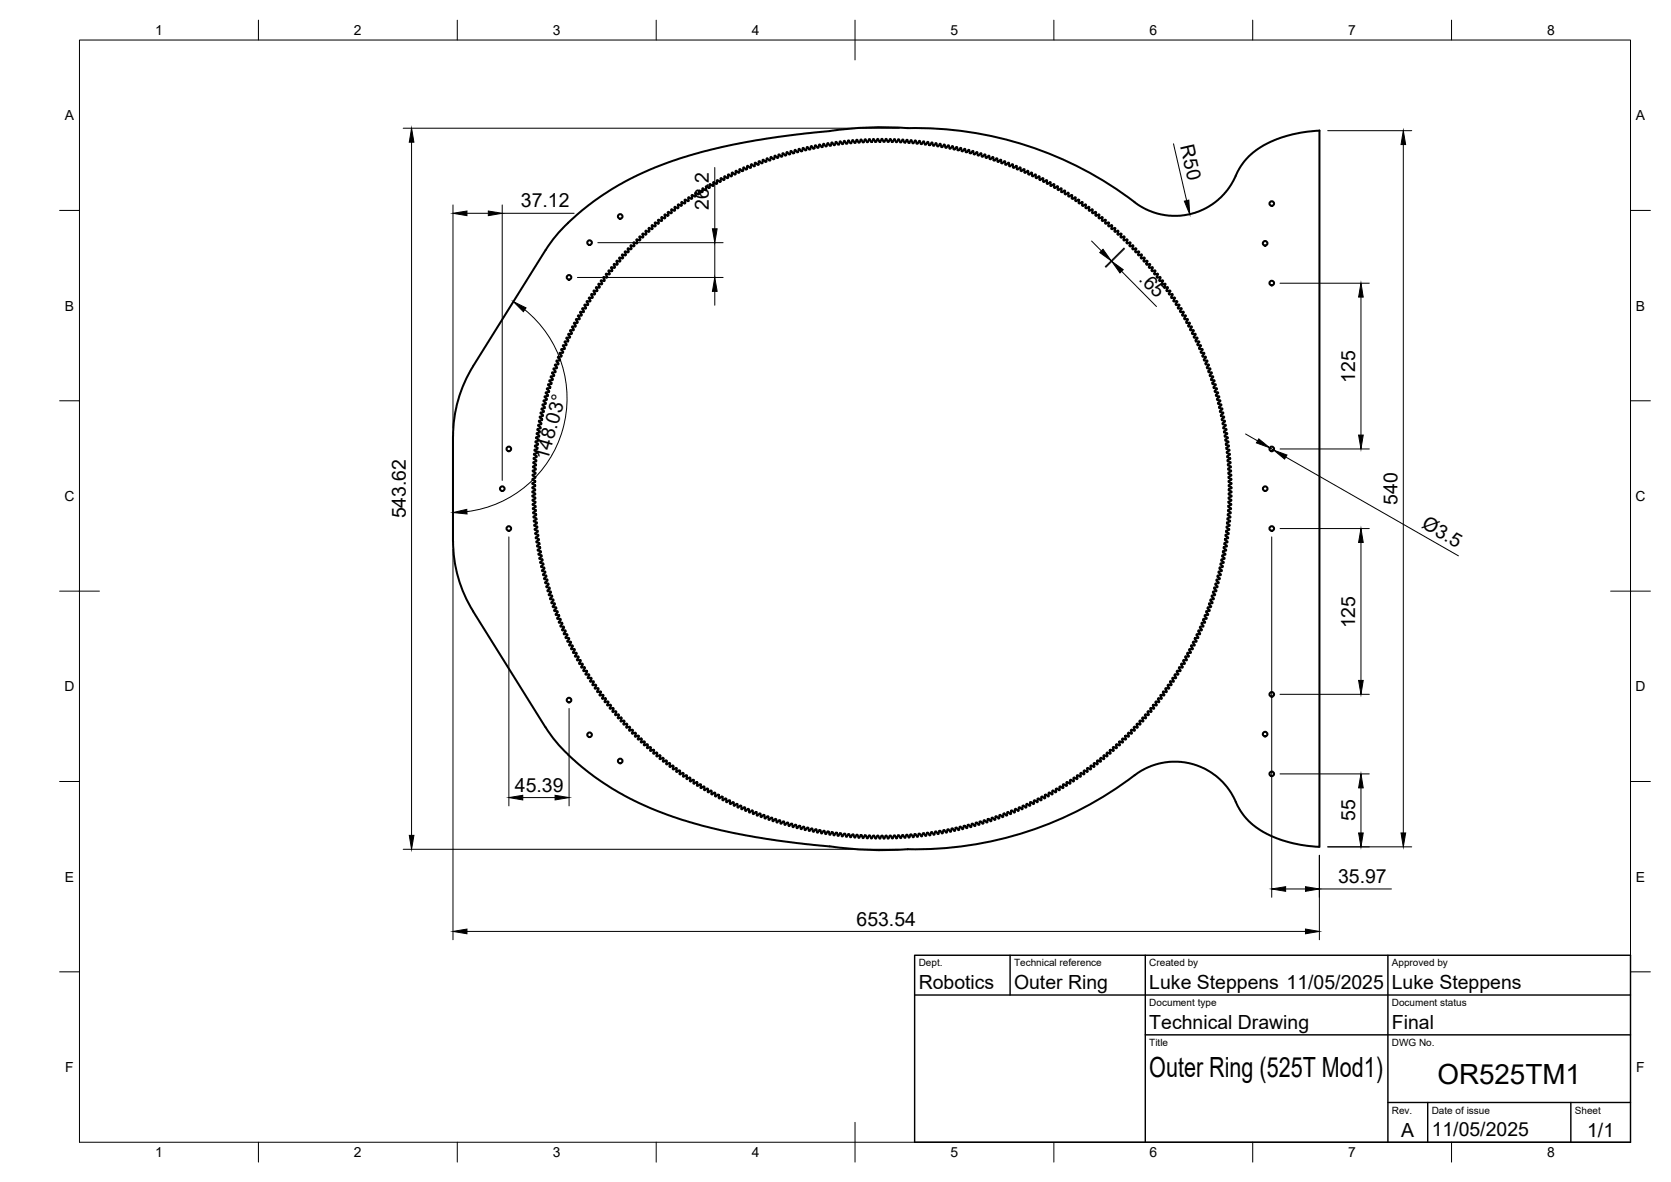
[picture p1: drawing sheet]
<svg xmlns="http://www.w3.org/2000/svg" width="420mm" height="297mm" viewBox="0 0 420 297" stroke-linecap="round" stroke-linejoin="round" font-family="sans-serif">
<!-- layer: Visible -->
<g fill="none" stroke="#000" stroke-width=".51">
<path d="M285.3 50.8l2 1.3 1.6 .8 2.5 .9 2.4 .4 4-.1 2.7-.6 1.6-.6 2.8-1.6 2.9-2.5 1.7-2.3 2.1-4.1 1.4-2 2.1-2.1 2.1-1.5a32 32 0 0 1 14.6-4v180l-4.8-.5-3.2-.7a19.3 19.3 0 0 1-11.8-7.7l-2.5-4.7-2-2.6-2.9-2.5-1.9-1-1.9-.8-3.7-.8-4 .1-2.6 .5-1.8 .7-1.7 .8-1.7 1.2M285.3 50.8a90.6 90.6 0 0 0-57.1-18.6 105.4 105.4 0 0 0-22.3 1l-10.6 1.2-9.3 1.6-8.7 2-6.6 1.9-7 2.6-6.5 3.1-5.4 3.2-4.9 3.6a46 46 0 0 0-9.7 10.5l-18.2 29.1M158.6 61.6l.8 .3 .1-.3-.2-.4a.27 .27 0 0 1 .2-.3 .27 .27 0 0 1 .3 .2l.3 .1 .2-.2-.2-.5a.27 .27 0 0 1 .2-.3 .27 .27 0 0 1 .3 .1l.3 .1 .1-.1-.3-.8 .2-.1 .6 .3 .3-.1-.3-.8 .1-.1 .7 .3 .2-.1-.2-.8 .1-.2 .6 .4 .3-.1-.3-.8 .2-.2 .7 .4 .2-.1-.3-.8 .2-.2 .6 .4 .2-.1-.2-.8 .2-.1 .6 .3 .2-.1-.2-.8 .2-.1 .6 .3h.2l-.1-.6a.27 .27 0 0 1 .2-.3 .27 .27 0 0 1 .3 .2l.2 .1 .3-.1-.3-.8 .2-.1 .7 .4 .2-.2-.2-.8 .2-.1 .6 .4 .2-.1-.2-.8 .2-.1 .7 .4 .2-.2-.2-.7 .1-.1 .8 .4 .1-.3-.2-.6 .2-.2 .6 .5 .2-.2v-.3a.26 .26 0 0 1-.1-.4 .26 .26 0 0 1 .4 0l.3 .2 .3-.1-.2-.8 .2-.1 .6 .5 .2-.1v-.6a.29 .29 0 0 1 .2-.3 .29 .29 0 0 1 .3 .3h.4v-.3a.27 .27 0 0 1-.1-.4 .27 .27 0 0 1 .4-.1l.4 .3 .2-.1-.1-.8 .2-.1 .5 .4h.2v-.9l.2-.1 .5 .5 .2-.1v-.8l.1-.1 .6 .5 .2-.1v-.8l.2-.1 .5 .5 .3-.1-.1-.6a.27 .27 0 0 1 .3-.3 .27 .27 0 0 1 .2 .3l.3 .1 .2-.1-.1-.8 .2-.1 .5 .5h.3v-.6a.27 .27 0 0 1 .2-.3 .27 .27 0 0 1 .3 .3l.2 .1 .2-.1v-.5a.27 .27 0 0 1 .3-.3 .27 .27 0 0 1 .2 .3l.2 .2 .3-.1-.1-.8 .2-.1 .5 .5 .3-.1-.1-.8 .2-.1 .5 .5h.3v-.9l.2-.1 .5 .5h.2v-.8l.2-.1 .6 .5h.2v-.8l.2-.1 .5 .5h.2l.1-.6a.27 .27 0 0 1 .2-.3 .27 .27 0 0 1 .3 .3l.4 .2 .1-.4a.26 .26 0 0 1-.1-.3 .26 .26 0 0 1 .4-.1l.3 .4 .3-.1v-.8l.2-.1 .5 .6h.2l.1-.9h.2l.4 .5h.3l.1-.9h.2l.5 .5a.45 .45 0 0 0 .2-.6l.2-.3 .5 .6 .3-.1v-.8h.2l.6 .6a.37 .37 0 0 0 .3-.3 .37 .37 0 0 0-.1-.4l.2-.3 .6 .6 .2-.1v-.5a.28 .28 0 0 1 .3-.2 .28 .28 0 0 1 .3 .3l.2 .2 .2-.1v-.8h.2l.5 .6 .3-.1v-.3a.27 .27 0 0 1 0-.3 .27 .27 0 0 1 .4 0l.4 .4 .2-.1 .1-.7 .2-.1 .5 .6 .2-.1 .1-.7 .2-.1 .5 .7 .2-.2v-.5a.29 .29 0 0 1 .4-.1 .29 .29 0 0 1 .2 .3l.1 .2 .3-.1 .1-.8h.2l.5 .6 .2-.1 .1-.2a.26 .26 0 0 1 0-.4 .26 .26 0 0 1 .4 0l.3 .5h.2l.1-.6a.27 .27 0 0 1 .3-.2 .27 .27 0 0 1 .2 .3l.2 .3 .2-.1 .2-.7 .2-.1 .4 .6h.2l.2-.5a.27 .27 0 0 1 .3-.2 .27 .27 0 0 1 .2 .3l.1 .3 .3-.1 .1-.5a.29 .29 0 0 1 .4-.2 .29 .29 0 0 1 .1 .4l.2 .2 .3-.1 .1-.7 .2-.1 .3 .6 .3 .1 .2-.8 .2-.1 .5 .7h.2l.2-.8h.2l.4 .7 .3-.1 .1-.7h.2l.2 .2a.34 .34 0 0 0 .1 .4 .34 .34 0 0 0 .3 0l.3-.8h.2l.1 .4a.31 .31 0 0 0 .4 .3 .31 .31 0 0 0 .2-.5l.1-.3h.2l.3 .7h.3l.2-.8h.3l.3 .6 .2 .1 .3-.8h.2l.3 .7h.2l.3-.8h.3l.2 .7h.3l.3-.7h.2l.3 .7h.2l.3-.8h.3l.2 .7h.3l.3-.7h.2l.3 .7h.2l.3-.8h.3l.2 .7 .3 .1 .3-.8h.2l.3 .8 .3-.1 .2-.7h.3l.2 .7 .3 .1 .3-.8 .3 .2a.41 .41 0 0 0 0 .4 .41 .41 0 0 0 .5 .1l.3-.7h.2l.3 .8 .2-.1 .3-.6h.2l.3 .7h.2l.2-.2a.27 .27 0 0 1 .1-.4 .27 .27 0 0 1 .3 .1l.2 .6h.2l.4-.7h.2l.2 .7h.3l.4-.7h.2l.3 .8h.2l.3-.7h.2l.3 .8h.2l.4-.7h.2l.1 .7 .3 .1 .4-.7h.2l.3 .8h.2l.3-.7h.3l.1 .8 .2 .1 .5-.7h.2l.2 .8 .3-.1 .3-.6h.2l.3 .8h.2l.4-.7 .2 .1 .2 .8h.2l.4-.7 .2 .1 .2 .8h.3l.3-.7 .3 .1 .1 .7 .4-.2a.27 .27 0 0 1 .3-.3 .27 .27 0 0 1 .3 .3v.4l.3 .1 .4-.7 .2 .1 .1 .7 .2 .1 .4-.5a.26 .26 0 0 1 .4 0 .26 .26 0 0 1 0 .4v.2l.3 .1 .3-.5a.26 .26 0 0 1 .4 0 .26 .26 0 0 1 0 .4l.3 .3 .5-.6h.2l.1 .8 .2 .1 .5-.7 .2 .1 .1 .7 .2 .2 .5-.7 .3 .1v.7l.2 .1 .6-.6 .2 .1v.7l.2 .1 .4-.4a.27 .27 0 0 1 .4 0 .27 .27 0 0 1 0 .3v.3l.3 .1 .5-.6h.2v.8l.2 .1 .3-.2a.27 .27 0 0 1 .2-.3 .27 .27 0 0 1 .3 .3v.4l.2 .1 .6-.6 .2 .1v.7l.2 .2 .6-.6h.2v.8l.2 .1 .6-.6 .2 .1 .1 .8h.2l.4-.5h.3v.8l.1 .1 .6-.5h.2v.8l.2 .1 .6-.6 .2 .1v.7l.2 .2 .6-.6 .2 .1v.8l.1 .1 .5-.4a.26 .26 0 0 1 .3 .1 .26 .26 0 0 1 0 .3v.3l.3 .1 .5-.5 .2 .1v.7l.1 .1 .7-.5 .2 .1v.8l.1 .1 .3-.2a.27 .27 0 0 1 .3-.3 .27 .27 0 0 1 .2 .4v.4l.2 .1 .6-.5 .2 .1-.1 .7 .2 .2 .6-.5 .2 .1-.1 .7 .2 .2 .7-.6 .2 .1-.1 .8 .1 .1 .7-.5 .2 .1-.1 .8 .2 .1 .3-.1a.27 .27 0 0 1 .2-.3 .27 .27 0 0 1 .3 .3v.6h.2l.5-.5 .2 .1v.9l.2 .1 .4-.4a.27 .27 0 0 1 .3 .1 .27 .27 0 0 1 0 .4l-.1 .3 .2 .1 .7-.5 .2 .1-.2 .8 .2 .1 .5-.3a.26 .26 0 0 1 .3 .1 .26 .26 0 0 1-.1 .3v.3l.2 .2 .7-.5 .1 .1-.1 .8 .2 .1 .5-.3a.27 .27 0 0 1 .3 .1 .27 .27 0 0 1-.1 .4v.2l.1 .2 .7-.5 .2 .2-.2 .6 .2 .3 .7-.5 .2 .1-.2 .8 .2 .1 .7-.4 .1 .1-.1 .7 .1 .2 .7-.4 .2 .2-.2 .6 .1 .3 .8-.4 .1 .1-.2 .7 .2 .2 .7-.4 .2 .1-.2 .7 .1 .2 .6-.3a.29 .29 0 0 1 .3 .2 .29 .29 0 0 1-.1 .4l-.1 .2 .2 .2 .7-.4 .2 .1-.3 .7 .2 .2 .7-.4 .2 .2-.3 .6 .2 .2 .7-.3 .2 .1-.3 .7 .2 .2 .7-.3 .2 .1-.3 .7 .1 .2 .8-.4 .2 .2-.3 .6 .1 .3 .8-.4 .2 .2-.3 .6 .1 .3 .8-.4 .1 .2-.2 .7 .1 .2 .8-.3 .1 .1-.3 .7 .2 .2 .7-.3 .2 .1-.3 .8 .2 .1 .7-.3 .1 .2-.3 .6 .1 .2 .8-.2 .2 .1-.3 .8 .2 .1 .7-.3 .1 .2-.3 .6 .1 .3 .8-.3 .1 .1-.3 .8 .3 .1 .6-.3 .2 .2-.3 .8 .2 .1 .6-.3 .2 .2-.3 .8 .2 .1 .6-.3 .2 .2-.4 .7 .3 .2 .6-.3 .2 .2-.4 .7 .2 .2 .7-.3 .1 .2-.3 .7 .2 .1 .7-.2 .1 .2-.4 .7 .2 .2 .3-.1a.27 .27 0 0 1 .3-.1 .27 .27 0 0 1 .1 .4l-.2 .3 .1 .2 .8-.1 .1 .1-.4 .6 .1 .3 .6-.2a.27 .27 0 0 1 .3 .3 .27 .27 0 0 1-.2 .3l-.2 .2 .2 .2 .8-.2 .1 .2-.4 .6 .1 .3 .8-.2 .1 .1-.4 .7 .1 .2 .8-.2 .1 .2-.4 .6 .1 .2 .8-.1 .1 .2-.4 .6 .1 .2 .8-.1 .1 .1-.4 .7 .1 .2 .8-.2 .1 .2-.5 .7 .2 .2 .7-.2 .2 .2-.5 .7 .2 .2 .7-.2 .1 .2-.5 .7 .2 .2 .8-.2 .1 .2-.5 .7 .1 .2 .8-.2 .1 .2-.5 .7 .1 .1 .8-.1 .1 .2-.5 .7 .2 .1 .7-.1 .1 .2-.5 .7 .2 .2 .5-.1a.27 .27 0 0 1 .2 .3 .27 .27 0 0 1-.2 .2l-.2 .2 .1 .3 .6-.1a.27 .27 0 0 1 .2 .3 .27 .27 0 0 1-.2 .3l-.2 .2 .1 .2 .8-.1 .1 .2-.5 .5 .1 .3h.8l.1 .2-.5 .5v.2h.8l.1 .2-.5 .5 .1 .3h.8l.1 .2-.5 .5v.2h.8l.1 .2-.5 .5v.3h.6a.27 .27 0 0 1 .2 .3 .27 .27 0 0 1-.2 .2l-.2 .2 .1 .3h.8l.1 .2-.6 .5 .1 .2h.8l.1 .2-.6 .5v.3h.9v.2l-.5 .5v.2l.6 .1a.28 .28 0 0 1 .2 .3 .28 .28 0 0 1-.3 .2l-.2 .2 .1 .2 .8 .1 .1 .2-.6 .6 .1 .2h.8v.2l-.6 .5 .1 .2h.3a.28 .28 0 0 1 .4 .1 .28 .28 0 0 1 0 .3l-.4 .4 .1 .2 .8 .1v.2l-.6 .5 .1 .2h.8v.3l-.6 .5 .1 .2 .8 .1v.2l-.6 .5 .1 .2 .8 .1v.2l-.6 .4 .1 .3 .2 .1a.26 .26 0 0 1 .4 0 .26 .26 0 0 1-.1 .4l-.3 .3v.2l.8 .1 .1 .2-.7 .5 .1 .1 .8 .2v.2l-.6 .4v.3l.8 .1 .1 .3-.6 .3-.1 .3 .9 .2v.2l-.6 .4v.2l.6 .2a.27 .27 0 0 1 .1 .3 .27 .27 0 0 1-.3 .2l-.2 .3 .8 .2v.2l-.6 .4v.3l.8 .2v.2l-.6 .3v.3l.8 .2v.2l-.6 .4v.2l.8 .2v.3l-.7 .4 .1 .2 .7 .2 .1 .2-.7 .5 .1 .2 .7 .1v.2l-.6 .3-.1 .3 .8 .3v.2l-.6 .3-.1 .2 .8 .3 .1 .2-.8 .5 .2 .2 .6 .2 .1 .2-.8 .4 .1 .2 .7 .2 .1 .2-.8 .4 .1 .2 .7 .2v.3l-.7 .3 .1 .3 .5 .1a.27 .27 0 0 1 .1 .4 .27 .27 0 0 1-.3 .1l-.3 .2v.2l.8 .2v.3l-.7 .3-.1 .2 .8 .3v.2l-.7 .3v.2l.7 .4v.2l-.6 .2-.1 .3 .8 .3v.2l-.7 .3-.1 .2 .6 .3a.29 .29 0 0 1 0 .4 .29 .29 0 0 1-.3 .1l-.3 .3 .3 .1a.28 .28 0 0 1 .3 .2 .28 .28 0 0 1 0 .3l-.6 .2v.3l.8 .3v.2l-.8 .3v.2l.3 .1a.27 .27 0 0 1 .3 .2 .27 .27 0 0 1-.1 .3l-.5 .2v.3l.7 .3v.2l-.8 .3v.2l.7 .3v.2l-.7 .3v.2l.7 .4v.2l-.8 .3 .1 .2 .4 .2a.28 .28 0 0 1 0 .4 .28 .28 0 0 1-.3 .1l-.3 .1v.2l.7 .4v.2l-.8 .2v.2l.3 .2a.28 .28 0 0 1 .3 .1 .28 .28 0 0 1-.1 .4l-.6 .2v.2l.7 .4v.2l-.8 .2v.3l.7 .3-.1 .2-.8 .3 .1 .2 .4 .2a.29 .29 0 0 1 0 .4 .29 .29 0 0 1-.3 .1l-.3 .1 .2 .3a.27 .27 0 0 1 .4 .2 .27 .27 0 0 1-.3 .4l-.5 .1 .1 .3 .6 .3v.2l-.8 .2v.2l.2 .2a.27 .27 0 0 1 .3 .2 .27 .27 0 0 1-.2 .3l-.4 .1-.1 .3 .6 .4v.2l-.7 .1-.1 .2 .4 .4a.26 .26 0 0 1 .1 .4 .26 .26 0 0 1-.4 0l-.3 .1v.2l.4 .3a.26 .26 0 0 1 0 .4 .26 .26 0 0 1-.3 0l-.3 .1v.2l.6 .5-.1 .2-.7 .1-.1 .2 .5 .4a.26 .26 0 0 1 0 .3 .26 .26 0 0 1-.4 .1h-.3v.3l.6 .4v.2l-.8 .1-.1 .2 .6 .6v.1l-.7 .1-.2 .2 .7 .6-.1 .2h-.7l-.1 .2 .6 .6-.1 .2h-.7l-.1 .2 .6 .6-.1 .2h-.7l-.1 .2 .4 .5a.28 .28 0 0 1-.1 .3 .28 .28 0 0 1-.3 0h-.3v.3l.5 .5v.2h-.7l-.2 .2 .4 .4a.29 .29 0 0 1 0 .4 .29 .29 0 0 1-.4 0h-.2l-.1 .3 .6 .5-.1 .2h-.8l-.1 .2 .6 .6-.1 .2h-.8v.3l.5 .5v.2h-.9v.2l.5 .5v.2l-.9 .1v.2l.5 .5v.2l-.9 .1v.2l.5 .5v.2h-.9v.3l.5 .4-.1 .2-.8 .1v.2l.5 .5-.1 .2h-.8l-.1 .2 .4 .4a.27 .27 0 0 1-.1 .3 .27 .27 0 0 1-.3 0h-.3l-.1 .3 .5 .5-.1 .2-.7-.1-.2 .2 .5 .7v.1h-.8l-.2 .2 .2 .2a.27 .27 0 0 1 .3 .3 .27 .27 0 0 1-.3 .3h-.6v.2l.5 .5-.1 .2-.8-.1-.1 .3 .2 .2a.27 .27 0 0 1 .2 .3 .27 .27 0 0 1-.3 .2l-.5-.1-.1 .2 .5 .7-.1 .2-.8-.2-.1 .2 .5 .7-.2 .2-.7-.1-.2 .1 .5 .7-.1 .2-.7-.2-.2 .2 .5 .7-.1 .2-.7-.2-.2 .2 .4 .7-.1 .2-.7-.2-.2 .2 .5 .7-.1 .2-.7-.2-.2 .1 .4 .8-.1 .2-.7-.2-.2 .1 .4 .7-.1 .2-.7-.2-.2 .2 .4 .7-.1 .2-.6-.2-.3 .1 .4 .8-.1 .2-.7-.2-.2 .1 .4 .7-.1 .2-.7-.2-.2 .2 .4 .7-.2 .1-.6-.2-.3 .2 .4 .7-.1 .2-.8-.2-.1 .2 .4 .7-.1 .1-.9-.2v.2l.3 .7-.1 .1-.8-.2-.1 .3 .4 .6-.2 .2-.8-.3-.1 .3 .4 .6-.1 .2-.8-.3-.2 .2 .4 .7-.1 .2-.8-.3-.1 .2 .3 .7-.1 .1-.8-.2-.1 .2 .3 .7-.1 .1-.8-.2-.1 .2 .3 .6-.1 .2-.8-.3-.1 .2 .3 .7-.2 .2-.7-.3-.1 .4a.27 .27 0 0 1 .2 .3 .27 .27 0 0 1-.3 .2l-.6-.1-.1 .1 .2 .5a.3 .3 0 0 1-.2 .3 .3 .3 0 0 1-.3-.2h-.3l-.1 .1 .3 .7-.2 .2-.7-.3-.2 .1 .3 .8-.1 .1-.8-.3-.2 .2 .3 .7-.1 .2-.8-.4-.1 .2 .3 .7-.2 .2-.7-.4-.2 .2 .1 .3a.26 .26 0 0 1 .1 .3 .26 .26 0 0 1-.4 .1l-.3-.2-.3 .1 .3 .8-.2 .1-.6-.3-.2 .1 .2 .8-.2 .1-.6-.3-.2 .1 .2 .8-.2 .1-.7-.4-.2 .2 .1 .3a.27 .27 0 0 1 .1 .3 .27 .27 0 0 1-.4 .1l-.3-.2-.3 .1 .2 .8-.1 .1-.6-.4-.3 .1 .1 .6a.27 .27 0 0 1-.2 .3 .27 .27 0 0 1-.3-.2l-.2-.1-.2 .1 .2 .8-.2 .1-.6-.4-.3 .1 .2 .8-.2 .1-.7-.4-.1 .2 .2 .7-.2 .1-.7-.4-.1 .4a.26 .26 0 0 1 .1 .4 .26 .26 0 0 1-.4 .1l-.4-.3-.2 .1 .1 .6a.29 .29 0 0 1-.3 .2 .29 .29 0 0 1-.3-.2l-.2-.1-.2 .1 .2 .8-.2 .1-.7-.4-.2 .2 .2 .7-.2 .1-.7-.5-.2 .2 .1 .2a.26 .26 0 0 1 0 .4 .26 .26 0 0 1-.3 0l-.5-.2-.1 .1 .1 .8-.2 .1-.7-.5-.1 .4a.27 .27 0 0 1 .1 .4 .27 .27 0 0 1-.4 .1l-.5-.4-.1 .2 .1 .7-.2 .1-.6-.4-.2 .1 .1 .8-.2 .1-.7-.5-.2 .2 .1 .7-.2 .1-.6-.5-.2 .1 .1 .8-.2 .1-.6-.5-.2 .1 .1 .7-.2 .2-.7-.6-.1 .2v.7l-.1 .1-.6-.5-.3 .2 .1 .7-.2 .1-.6-.5-.2 .1v.3a.27 .27 0 0 1 0 .3 .27 .27 0 0 1-.3 .1l-.5-.4-.2 .1 .1 .6a.27 .27 0 0 1-.3 .2 .27 .27 0 0 1-.2-.3l-.3-.2-.2 .2v.2a.26 .26 0 0 1 0 .4 .26 .26 0 0 1-.3 0l-.4-.3h-.2v.8l-.2 .1-.5-.5h-.3v.8l-.2 .1-.5-.5h-.2l-.1 .8-.2 .1-.4-.5h-.3l-.1 .8-.2 .1-.5-.6-.2 .1v.8l-.2 .1-.5-.6h-.3v.8l-.2 .1-.5-.6-.2 .1-.1 .8-.2 .1-.6-.6-.2 .1v.7l-.2 .1-.6-.6-.2 .1v.8h-.2l-.5-.6-.3 .1v.3a.26 .26 0 0 1-.1 .3 .26 .26 0 0 1-.3 0l-.3-.4h-.2l-.1 .9h-.2l-.5-.6h-.2l-.1 .8-.3 .1-.4-.6h-.2l-.2 .8-.2 .1-.4-.7-.2 .1-.2 .8h-.2l-.4-.6h-.2l-.2 .6a.29 .29 0 0 1-.3 .2 .29 .29 0 0 1-.2-.4l-.4-.1-.1 .8h-.2l-.5-.6-.3 .1-.1 .7h-.2l-.4-.6h-.3v.3a.26 .26 0 0 1-.1 .4 .26 .26 0 0 1-.3 0l-.3-.5h-.2l-.2 .8-.2 .1-.4-.7h-.2l-.3 .8-.2 .1-.3-.7h-.3l-.2 .8h-.2l-.3-.6-.3-.1-.2 .8-.2 .1-.4-.6-.3-.1-.2 .8h-.2l-.3-.6-.2-.1-.3 .8-.2 .1-.4-.7a.42 .42 0 0 0-.4 .2 .42 .42 0 0 0 0 .4l-.3 .2-.3-.6-.2-.1-.3 .8h-.2l-.1-.2a.39 .39 0 0 0-.5-.5l-.3 .8h-.2l-.4-.7h-.2l-.1 .6a.29 .29 0 0 1-.4 0 .29 .29 0 0 1-.1-.3l-.1-.2h-.3l-.3 .8h-.2l-.3-.7-.2-.1-.3 .8h-.2l-.3-.6-.3-.1-.2 .8h-.3l-.3-.7-.2-.1-.2 .6a.29 .29 0 0 1-.4 .1 .29 .29 0 0 1-.1-.4l-.1-.2h-.3l-.2 .5a.28 .28 0 0 1-.3 .1 .28 .28 0 0 1-.2-.4l-.1-.2h-.2l-.3 .7h-.2l-.3-.7h-.2l-.4 .7h-.2l-.2-.7h-.3l-.3 .7h-.2l-.3-.7h-.2l-.3 .5a.27 .27 0 0 1-.3 .1 .27 .27 0 0 1-.1-.4l-.1-.2-.3-.1-.3 .8h-.2l-.3-.7-.2-.1-.4 .7h-.2l-.2-.7-.2-.1-.3 .5a.28 .28 0 0 1-.4 .1 .28 .28 0 0 1-.1-.4l-.1-.2h-.3l-.3 .7h-.2l-.2-.8h-.3l-.3 .7h-.2l-.3-.8h-.2l-.2 .3a.26 .26 0 0 1-.1 .3 .26 .26 0 0 1-.4-.2l-.1-.4-.2-.1-.4 .7h-.2l-.2-.8h-.3l-.4 .7-.2-.1-.2-.8-.3 .1-.3 .6h-.2l-.2-.7-.2-.1-.4 .7-.3-.1-.2-.8-.2 .1-.4 .6h-.2l-.2-.8h-.2l-.4 .7-.2-.1-.3-.8h-.2l-.4 .7-.2-.1-.1-.8h-.3l-.1 .2a.27 .27 0 0 1-.2 .3 .27 .27 0 0 1-.3-.1l-.2-.6h-.2l-.2 .2a.26 .26 0 0 1-.2 .3 .26 .26 0 0 1-.3-.1v-.5l-.3-.1-.5 .6h-.2l-.1-.8-.1-.1-.6 .7-.2-.1-.1-.7-.2-.1-.5 .6h-.2l-.1-.7-.2-.2-.5 .7-.2-.1-.1-.7-.2-.1-.5 .6-.2-.1-.1-.7-.2-.1-.5 .6h-.2l-.1-.8-.2-.1-.4 .4a.29 .29 0 0 1-.4 0 .29 .29 0 0 1 0-.4v-.3h-.3l-.5 .6h-.2v-.8l-.2-.1-.6 .6-.2-.1v-.7l-.2-.1-.6 .6-.2-.1v-.7l-.2-.2-.6 .6-.2-.1v-.7l-.1-.1-.6 .6-.2-.1-.1-.8a.44 .44 0 0 0-.6 .4h-.3l-.1-.8h-.3l-.4 .5-.2-.1-.1-.8h-.2l-.5 .5-.2-.1v-.8h-.3l-.5 .5-.2-.1v-.8h-.2l-.5 .5-.2-.1v-.8l-.2-.1-.3 .2a.27 .27 0 0 1-.2 .3 .27 .27 0 0 1-.3-.2v-.7h-.2l-.4 .4a.29 .29 0 0 1-.3-.1 .29 .29 0 0 1 0-.4v-.2l-.2-.1-.6 .5-.2-.1v-.8l-.2-.1-.5 .5-.2-.1v-.8l-.2-.1-.2 .2a.27 .27 0 0 1-.3 .2 .27 .27 0 0 1-.2-.3v-.4l-.2-.1-.4 .3a.29 .29 0 0 1-.4-.1 .29 .29 0 0 1 .1-.4l-.2-.3-.3 .1a.27 .27 0 0 1-.2 .3 .27 .27 0 0 1-.3-.3l.1-.5-.2-.1-.7 .5-.2-.1 .2-.8-.2-.1-.7 .4-.2-.1 .1-.8a.56 .56 0 0 0-.8 .4l-.2-.1 .1-.8-.2-.1-.6 .5-.2-.1 .1-.9-.6 .3a.26 .26 0 0 1-.4-.1 .26 .26 0 0 1 .1-.4l-.1-.4-.7 .5-.2-.1 .2-.7-.2-.2-.7 .4-.2-.1 .2-.7-.1-.2-.8 .4-.1-.1 .1-.7-.1-.2-.7 .4-.2-.1 .2-.7-.2-.2-.7 .4-.2-.1 .2-.8-.2-.1-.6 .4-.2-.1 .1-.8-.2-.1-.6 .4-.2-.1 .2-.8-.2-.1-.6 .4-.2-.2 .2-.8-.2-.1-.7 .4-.1-.1 .2-.7-.2-.2-.3 .1a.27 .27 0 0 1-.3 .2 .27 .27 0 0 1-.2-.3l.2-.4-.2-.3-.7 .4-.2-.1 .3-.7-.2-.2-.7 .3-.2-.1 .3-.7-.2-.2-.7 .3-.2-.1 .3-.7-.2-.2-.7 .4-.2-.2 .3-.7-.2-.2-.7 .4-.2-.2 .3-.6-.1-.3-.8 .4-.1-.2 .3-.7-.2-.2-.7 .3-.2-.1 .3-.7-.1-.2-.8 .3-.2-.2 .4-.6-.2-.2-.8 .3-.1-.2 .3-.8-.2-.1-.7 .3-.1-.1 .3-.8-.3-.1-.6 .3-.2-.2 .4-.7-.2-.2-.8 .3-.1-.2 .3-.7-.2-.2-.7 .3-.1-.1 .3-.7-.1-.2-.8 .2-.1-.1 .3-.8-.2-.1-.7 .3-.1-.2 .4-.7-.1-.2-.9 .3-.1-.2 .4-.6-.1-.2-.8 .2-.2-.2 .4-.6-.1-.3-.8 .2-.1-.1 .3-.8-.2-.1-.6 .2-.2-.1 .4-.8-.2-.1-.7 .2-.1-.2 .4-.7-.3-.2-.6 .2-.2-.1 .4-.7-.2-.2-.7 .2-.1-.2 .4-.7-.2-.1-.7 .2-.1-.2 .4-.7-.3-.2-.6 .2-.1-.2 .4-.7-.1-.2-.3 .1a.26 .26 0 0 1-.4 .1 .26 .26 0 0 1 0-.4l.2-.3-.1-.3-.8 .2-.1-.2 .5-.6-.1-.2-.9 .1-.1-.2 .5-.6-.1-.2-.8 .1-.1-.2 .4-.5v-.3l-.9 .1-.1-.2 .5-.7-.2-.2-.7 .2-.1-.2 .5-.7-.4-.1a.27 .27 0 0 1-.4 0 .27 .27 0 0 1 0-.4l.2-.3-.1-.2-.8 .1-.1-.2 .5-.6v-.2h-.6a.27 .27 0 0 1-.3-.2 .27 .27 0 0 1 .3-.3v-.5l-.8 .1-.1-.2 .5-.6-.1-.2h-.3a.27 .27 0 0 1-.3 .1 .27 .27 0 0 1-.1-.4l.3-.3v-.3h-.8l-.1-.1 .5-.7-.1-.2-.6 .1a.27 .27 0 0 1-.2-.3 .27 .27 0 0 1 .2-.3l.2-.1-.1-.3-.8 .1v-.2l.5-.6-.1-.2h-.8l-.1-.2 .6-.5-.1-.3h-.3a.27 .27 0 0 1-.4 0 .27 .27 0 0 1 0-.4l.3-.3v-.2h-.9v-.2l.5-.5v-.3h-.9v-.2l.5-.5-.1-.3h-.8v-.2l.5-.5v-.2h-.8l-.1-.2 .5-.5v-.3h-.8l-.1-.2 .6-.5-.1-.2-.8-.1-.1-.2 .6-.5v-.2l-.8-.1-.1-.2 .6-.5-.1-.2-.8-.1v-.2l.6-.6-.1-.2h-.8l-.1-.2 .7-.6-.1-.2h-.8l-.1-.2 .6-.6-.1-.2h-.7l-.1-.2 .6-.5v-.2l-.8-.1-.1-.2 .7-.6-.2-.2-.7-.1v-.1l.6-.4v-.3l-.9-.2v-.2l.6-.5-.1-.2-.7-.1-.1-.2 .7-.5-.1-.2-.7-.1-.1-.2 .7-.5-.1-.2-.5-.1a.27 .27 0 0 1-.2-.3 .27 .27 0 0 1 .3-.2l.2-.2v-.2l-.8-.2v-.2l.6-.4v-.2l-.8-.2v-.2l.6-.4v-.2l-.8-.2v-.2l.6-.4v-.3l-.5-.1a.29 .29 0 0 1-.2-.4 .29 .29 0 0 1 .4-.2l.2-.1-.1-.2-.7-.2-.1-.2 .7-.4v-.2l-.8-.2v-.2l.6-.4 .1-.3-.8-.2-.1-.2 .7-.3v-.3l-.7-.2-.1-.2 .7-.4v-.2l-.5-.2a.27 .27 0 0 1-.2-.3 .27 .27 0 0 1 .3-.2l.3-.2v-.2l-.8-.2v-.2l.7-.4v-.2l-.8-.3v-.2l.7-.3v-.3l-.8-.2v-.2l.7-.4v-.3l-.7-.2v-.2l.7-.3v-.2l-.3-.2a.27 .27 0 0 1-.3-.1 .27 .27 0 0 1 0-.3l.5-.3v-.2l-.7-.3v-.2l.7-.3v-.3l-.7-.2-.1-.2 .8-.4-.1-.2-.7-.3v-.2l.8-.3v-.2l-.3-.2a.26 .26 0 0 1-.4-.1 .26 .26 0 0 1 .2-.3l.4-.2 .1-.3-.8-.3v-.2l.7-.2 .1-.3-.7-.3v-.2l.7-.3v-.2l-.7-.4v-.2l.8-.3-.1-.2-.4-.2a.28 .28 0 0 1-.1-.4 .28 .28 0 0 1 .4-.1l.2-.3-.5-.3a.26 .26 0 0 1-.1-.3 .26 .26 0 0 1 .4-.1l.2-.1 .1-.3-.7-.3v-.3l.7-.1 .1-.3-.7-.4v-.2l.7-.2 .1-.3-.8-.3 .1-.2 .7-.2 .1-.2-.5-.4a.27 .27 0 0 1-.1-.3 .27 .27 0 0 1 .4-.1l.2-.1 .1-.2-.7-.4v-.2l.7-.2 .1-.3-.7-.4v-.2l.8-.1v-.3l-.7-.4 .1-.2 .8-.3v-.2l-.7-.3 .1-.3 .7-.2v-.2l-.6-.4v-.2l.8-.2v-.2l-.2-.2a.27 .27 0 0 1-.3-.1 .27 .27 0 0 1 .1-.4l.6-.2v-.2l-.6-.4v-.2l.8-.1v-.3l-.2-.1a.27 .27 0 0 1-.3-.2 .27 .27 0 0 1 .2-.3l.5-.2v-.2l-.6-.4v-.2l.9-.2v-.2l-.7-.4 .1-.3 .8-.1v-.3l-.6-.4v-.2l.8-.1 .1-.2-.7-.5 .4-.2a.33 .33 0 0 0 .5-.2 .33 .33 0 0 0-.3-.4l-.3-.2v-.2l.8-.1 .1-.2-.6-.5v-.2l.8-.1 .1-.2-.6-.5v-.2l.8-.1 .1-.2-.6-.5v-.3h.8l.1-.2-.6-.5 .1-.2 .3-.1a.35 .35 0 0 0 .5-.2 .35 .35 0 0 0-.4-.4l-.2-.1 .1-.2 .7-.1 .2-.1-.6-.6 .1-.2h.7l.1-.2-.6-.6 .1-.2h.8l.1-.2-.6-.6 .1-.2h.7l.1-.2-.5-.6 .1-.2h.7l.1-.1-.5-.7v-.2h.8l.1-.1-.5-.6v-.2h.9v-.3l-.2-.2a.27 .27 0 0 1-.2-.3 .27 .27 0 0 1 .3-.2h.5v-.3l-.5-.5 .1-.2 .8 .1 .1-.3-.2-.2a.27 .27 0 0 1-.3-.3 .27 .27 0 0 1 .3-.2h.6v-.3l-.5-.5 .1-.2 .8 .1 .1-.3-.2-.2a.27 .27 0 0 1-.3-.2 .27 .27 0 0 1 .3-.3h.5l.1-.2-.2-.2a.27 .27 0 0 1-.2-.3 .27 .27 0 0 1 .3-.2h.4l.2-.1-.5-.7 .1-.2 .8 .1 .1-.2-.5-.6 .1-.2 .7 .1 .2-.2-.5-.7 .1-.2 .8 .1 .1-.1-.5-.7 .1-.2 .8 .1 .1-.1-.5-.7 .1-.2 .8 .2 .1-.2-.5-.7 .2-.2 .7 .2 .2-.2-.5-.7 .1-.2 .7 .2 .2-.2-.4-.7 .1-.2 .7 .2 .2-.2-.5-.7 .1-.2 .7 .2 .2-.1-.4-.8 .1-.1 .9 .1v-.2l-.4-.6 .1-.2 .7 .2 .2-.2-.3-.5a.27 .27 0 0 1 .1-.3 .27 .27 0 0 1 .4 0l.3 .1 .1-.2-.4-.7 .1-.1 .7 .2 .2-.2-.4-.7 .2-.2 .6 .2 .3-.1-.4-.7 .1-.2 .8 .2 .1-.2-.4-.7 .1-.1 .8 .2 .1-.2-.1-.3a.27 .27 0 0 1-.2-.3 .27 .27 0 0 1 .4-.2l.4 .2 .2-.2-.4-.7 .1-.2 .7 .2 .2-.1-.2-.5a.28 .28 0 0 1 .2-.4 .28 .28 0 0 1 .3 .2l.4-.1-.2-.5a.28 .28 0 0 1 .2-.4 .28 .28 0 0 1 .3 .2l.3 .1 .1-.2-.4-.7 .2-.2 .6 .3 .3-.2-.4-.7 .2-.2 .7 .3a.31 .31 0 0 0 .2-.3 .31 .31 0 0 0-.2-.3l-.1-.3 .1-.2 .6 .3 .3-.1-.3-.8 .1-.1 .7 .3 .2-.2-.3-.7zM119 92a33.6 33.6 0 0 0-5.1 17.7v26.3a33.3 33.3 0 0 0 5.1 17.6M119 153.6l18.2 29.2M137.2 182.8a33.3 33.3 0 0 0 5.6 6.8M142.8 189.6l3.4 3.1 2.9 2.3 6.4 4.1 6.7 3.4 7 2.7 8.1 2.5 9.9 2.2 8.1 1.3 13.3 1.5M285.3 194.8a91.8 91.8 0 0 1-58.5 18.7l-4.2 .1-5.6-.1-8.4-.8"/>
<circle cx="155.9" cy="54.4" r=".58"/>
<circle cx="319.8" cy="51.2" r=".58"/>
<circle cx="143.1" cy="69.7" r=".58"/>
<circle cx="148.2" cy="61" r=".58"/>
<circle cx="318.1" cy="61.1" r=".58"/>
<circle cx="319.8" cy="71.1" r=".58"/>
<circle cx="127.9" cy="112.8" r=".58"/>
<circle cx="319.8" cy="112.8" r=".58"/>
<circle cx="126.3" cy="122.8" r=".58"/>
<circle cx="127.9" cy="132.8" r=".58"/>
<circle cx="318.1" cy="122.8" r=".58"/>
<circle cx="319.8" cy="132.8" r=".58"/>
<circle cx="143.1" cy="175.9" r=".58"/>
<circle cx="319.8" cy="174.5" r=".58"/>
<circle cx="148.2" cy="184.7" r=".58"/>
<circle cx="155.9" cy="191.2" r=".58"/>
<circle cx="318.1" cy="184.5" r=".58"/>
<circle cx="319.8" cy="194.5" r=".58"/>
</g>
<!-- layer: BORDER -->
<g fill="none" stroke="#000" stroke-width=".25">
<path d="M20 10.1h390v276.9h-390zM65 5.1v5M115 5.1v5M165 5.1v5M215 5.1v10M265 5.1v5M315 5.1v5M365 5.1v5M15 52.9h5M410 52.9h5M15 100.7h5M410 100.7h5"/>
<path d="M15 148.6h10M405 148.6h10M15 196.4h5M410 196.4h5M15 244.2h5M410 244.2h5M65 287v5M115 287v5M165 287v5M215 282.1v9.9M265 287v5M315 287v5"/>
<path d="M365 287v5"/>
</g>
<!-- layer: TITLEBLOCK -->
<path d="M230 240.1h180v46.9h-180zM230 250h180M254 240.1v9.9M288 240.1v46.9M349 240.1v46.9M288 260.1h122M349 277.1h61M359 277.1v9.9M395 277.1v9.9" fill="none" stroke="#000" stroke-width=".36"/>
<!-- layer: FD_Dimensions -->
<g fill="none" stroke="#000" stroke-width=".25">
<path d="M101.4 32.2h124.7M103.5 35.7v174.2M295.1 36.1l3.3 14.3M333.8 32.8h21.2M352.8 36.3v173M113.9 51.5v56.1M117.4 53.6h5.4M126.3 51.5v69.2M126.3 53.6h18.1M179.7 42.1v15.4M131.9 77.8a28.7 28.7 0 0 1 9.6 30.2 28.7 28.7 0 0 1-24.1 20.6M145.2 69.7h36.6"/>
<path d="M150.3 61h31.5M179.7 61v8.7M179.7 73.2v3.5M274.5 60.6l2.4 2.5M279.4 65.5l.1 .2M282 68.2l8.8 8.8M282.6 62.3l-4.7 4.7M282.8 62.5l-4.7 4.7M321.8 71.2h22.5M342.2 74.7v34.6M313.2 109.1l3 1.7M319.3 112.5l1 .6"/>
<path d="M321.9 112.8h22.4M323.3 114.9l43.4 24.8M113.9 138.1v98.1M128 134.9v67.6M319.8 134.9v90.6M321.9 132.8h22.4M342.2 136.3v34.7M143.1 178v24.5M321.8 174.5h22.5M321.8 194.5h22.5M342.2 198v11.3M101.4 213.4h124.7"/>
<path d="M131.4 200.4h8.2M331.7 214.9v21.3M333.8 212.8h21.2M117.4 234.1h210.9M323.3 223.4h5M331.7 223.4h18.2"/>
</g>
<g fill="#000" stroke="#000" stroke-width=".25">
<path d="M103.5 32.2l.6 3.5h-1.2zM352.8 32.8l.6 3.5h-1.1zM113.9 53.6l3.5-.6v1.2zM122.8 53l3.5 .6-3.5 .6zM179.1 57.5h1.2l-.6 3.5zM297.8 50.6l1.1-.3 .2 3.5zM129.1 75.8l3.2 1.6-.7 .9zM179.7 69.7l.6 3.5h-1.2zM277.3 62.6l2.1 2.9-2.9-2zM279.5 65.7l2.9 2.1-.8 .8zM342.2 71.2l.6 3.5h-1.2zM316.5 110.3l2.8 2.2-3.4-1.2z"/>
<path d="M320.3 113.1l3.3 1.2-.6 1.1zM341.6 109.3h1.2l-.6 3.5zM113.9 128.8l3.5-.8v1.2zM342.2 132.8l.6 3.5h-1.2zM341.6 171h1.2l-.6 3.5zM128 200.4l3.4-.5v1.1zM139.6 199.9l3.5 .5-3.5 .6zM342.2 194.5l.6 3.5h-1.2zM102.9 209.9h1.2l-.6 3.5zM341.6 209.3h1.2l-.6 3.5zM352.3 209.3h1.1l-.6 3.5zM113.9 234.1l3.5-.6v1.2z"/>
<path d="M319.8 223.4l3.5-.6v1.2zM328.3 233.5l3.4 .6-3.4 .6zM328.3 222.8l3.4 .6-3.4 .6z"/>
</g>
<g font-size="7">
<text x="289" y="270.6">Outer Ring (525T Mod1)</text>
<text x="361.4" y="272.3">OR525TM1</text>
</g>
<g font-size="4.9">
<text x="296.7" y="36.8" transform="rotate(77 296.7 36.8)">R50</text>
<text x="131" y="52.1">37.12</text>
<text x="178.3" y="52.7" transform="rotate(-90 178.3 52.7)">26.2</text>
<text x="286.2" y="70.3" transform="rotate(45 286.2 70.3)">.65</text>
<text x="340.7" y="96.3" transform="rotate(-90 340.7 96.3)">125</text>
<text x="137.7" y="115.9" transform="rotate(-74 137.7 115.9)">148.03°</text>
<text x="102" y="130.3" transform="rotate(-90 102 130.3)">543.62</text>
<text x="351.4" y="126.9" transform="rotate(-90 351.4 126.9)">540</text>
<text x="357.2" y="132.5" transform="rotate(30 357.2 132.5)">Ø3.5</text>
<text x="340.7" y="157.9" transform="rotate(-90 340.7 157.9)">125</text>
<text x="129.5" y="199">45.39</text>
<text x="340.7" y="206.4" transform="rotate(-90 340.7 206.4)">55</text>
<text x="336.4" y="221.9">35.97</text>
<text x="215.4" y="232.6">653.54</text>
<text x="231" y="248.5">Robotics</text>
<text x="255" y="248.5">Outer Ring</text>
<text x="289" y="248.5">Luke Steppens 11/05/2025</text>
<text x="350" y="248.5">Luke Steppens</text>
<text x="289" y="258.6">Technical Drawing</text>
<text x="350" y="258.6">Final</text>
<text x="352.3" y="285.7">A</text>
<text x="360" y="285.5">11/05/2025</text>
<text x="399.1" y="285.7">1/1</text>
</g>
<g font-size="3.5">
<text x="39" y="8.8">1</text>
<text x="89" y="8.8">2</text>
<text x="139" y="8.8">3</text>
<text x="189" y="8.8">4</text>
<text x="239" y="8.8">5</text>
<text x="289" y="8.8">6</text>
<text x="339" y="8.8">7</text>
<text x="389" y="8.8">8</text>
<text x="16.3" y="30.2">A</text>
<text x="411.3" y="30.2">A</text>
<text x="16.3" y="78">B</text>
<text x="411.3" y="78">B</text>
<text x="16.2" y="125.9">C</text>
<text x="411.2" y="125.9">C</text>
<text x="16.2" y="173.7">D</text>
<text x="411.2" y="173.7">D</text>
<text x="16.3" y="221.6">E</text>
<text x="411.3" y="221.6">E</text>
<text x="16.4" y="269.4">F</text>
<text x="411.4" y="269.4">F</text>
<text x="39" y="290.8">1</text>
<text x="89" y="290.8">2</text>
<text x="139" y="290.8">3</text>
<text x="189" y="290.8">4</text>
<text x="239" y="290.8">5</text>
<text x="289" y="290.8">6</text>
<text x="339" y="290.8">7</text>
<text x="389" y="290.8">8</text>
</g>
<g font-size="2.5">
<text x="231" y="242.9">Dept.</text>
<text x="255" y="242.9">Technical reference</text>
<text x="289" y="242.9">Created by</text>
<text x="350" y="242.9">Approved by</text>
<text x="289" y="252.8">Document type</text>
<text x="350" y="252.8">Document status</text>
<text x="289" y="262.9">Title</text>
<text x="350" y="262.9">DWG No.</text>
<text x="350" y="279.9">Rev.</text>
<text x="360" y="279.9">Date of issue</text>
<text x="396" y="279.9">Sheet</text>
</g>
</svg>
